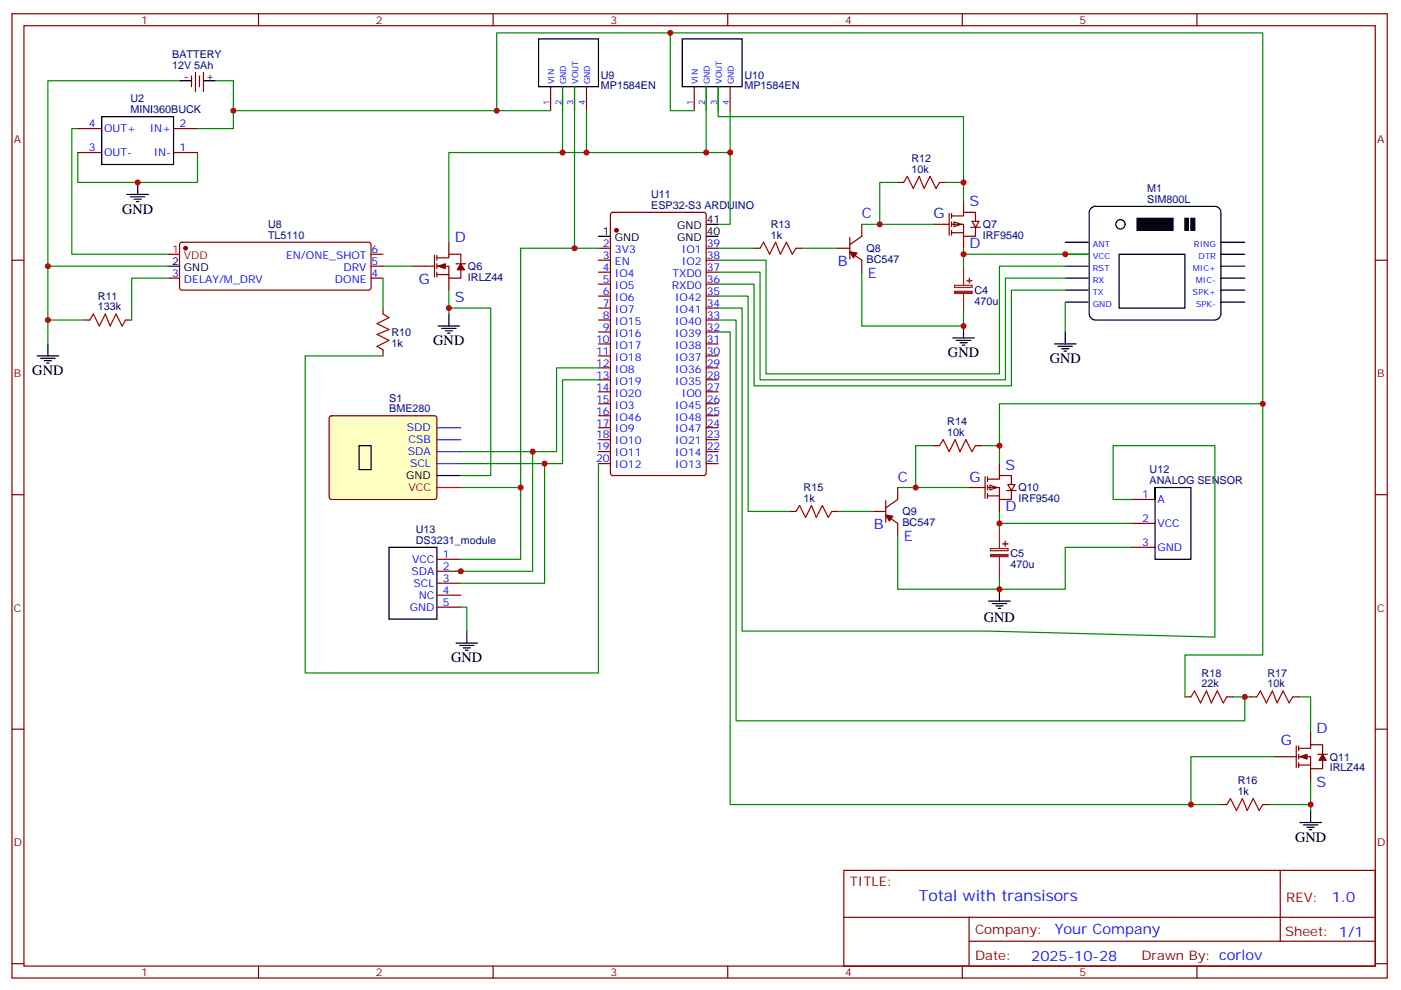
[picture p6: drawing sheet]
<svg xmlns="http://www.w3.org/2000/svg" width="413mm" height="292mm" viewBox="0 0 413 292" stroke-linecap="round" stroke-linejoin="round" font-family="sans-serif">
<g fill="none" stroke="#870000" stroke-width=".35">
<path d="M3.5 4.1h405.4v284.3h-405.4zM7.1 7.6h398.2v277.3h-398.2zM76.2 4.1v3.5M145.3 4.1v3.5M214.5 4.1v3.5M283.6 4.1v3.5M352.8 4.1v3.5M22.9 37.9h7.1M51.2 37.9h7M56.4 22.4v3.2M57.6 21.3v5.7M58.8 22.4v3.2"/>
<path d="M60 21.3v5.7M162.3 25.6v7M165.8 25.6v7M169.3 25.6v7M172.9 25.6v7M204.6 25.6v7M208.1 25.6v7M211.7 25.6v7M215.2 25.6v7M22.9 45h7.1M51.2 45h7M284 59.1v3.5"/>
<path d="M3.5 76.7h3.6M53.2 71.6l.4-.2 55.3 .1 .5 .6v12.7l-.3 .5-.4 .2h-55.1l-.5-.2-.2-.5v-12.7zM109.4 78.5h3.5M109.4 75h3.5M121.7 78.5h6.4M128.1 75.3v6.4M128.8 76h3.5v-1h3.5v2.8M128.8 78.5h3.5v3.5h3.5v-2.4M128.8 75.3v1.4M128.8 77.8v1.4M132.3 71.4v3.6M134.4 77.8h2.8"/>
<path d="M176.4 76.7h3.5M176.4 73.2h3.5M180.2 62.8l.4-.2h26.8l.7 .4v76.5l-.4 .7h-27.1l-.6-.4-.1-76.5zM208.1 76.7h3.6M208.1 73.2h3.6M275.2 66.1h4.6M279.8 63v6.3M280.5 63.7h3.5v-1.1h3.5v2.8M280.5 66.1h3.5v3.6h3.5v-2.5M280.5 68.6h3.5M280.5 63v1.4M280.5 65.4v1.5"/>
<path d="M280.5 67.9v1.4M281.2 65.4l2.1 .7-2.1 .8zM284 69.7v3.5M405.3 76.7h3.6M24.7 94.4h1.8M37 94.4h1.8M49.4 82h3.5M109.4 82h3.5M112.9 90.8v1.8M128.8 81h3.5M128.8 80.3v1.4M132.3 82v3.5"/>
<path d="M176.4 94.4h3.5M176.4 80.3h3.5M176.4 83.8h3.5M176.4 87.3h3.5M176.4 90.8h3.5M176.4 97.9h3.5M208.1 94.4h3.6M208.1 80.3h3.6M208.1 83.8h3.6M208.1 87.3h3.6M208.1 90.8h3.6M208.1 97.9h3.6"/>
<path d="M112.9 103.2v1.8M176.4 101.4h3.5M176.4 105h3.5M176.4 108.5h3.5M176.4 112h3.5M176.4 115.5h3.5M176.4 119.1h3.5M208.1 101.4h3.6M208.1 105h3.6M208.1 108.5h3.6M208.1 112h3.6M208.1 115.5h3.6"/>
<path d="M208.1 119.1h3.6M176.4 122.6h3.5M176.4 126.1h3.5M176.4 129.6h3.5M176.4 133.2h3.5M176.4 136.7h3.5M208.1 122.6h3.6M208.1 126.1h3.6M208.1 129.6h3.6M208.1 133.2h3.6M208.1 136.7h3.6M3.5 145.9h3.6"/>
<path d="M405.3 145.9h3.6M3.5 215h3.6M405.3 215h3.6M248.7 256.6h156.6v28.3h-156.6zM377.3 256.7v20.8M248.7 270.5h156.5M285.6 277.5h119.6M285.6 270.5v14.1M3.5 284.2h3.6M76.2 284.9v3.5M145.3 284.9v3.5M214.5 284.9v3.5"/>
<path d="M283.6 284.9v3.5M352.8 284.9v3.5M405.3 284.2h3.6"/>
</g>
<g fill="none" stroke="#008700" stroke-width=".35">
<path d="M22.9 37.9h-1.7v37.1h28.2M52.9 23.8h-38.8v77.6M63.5 23.8h5.3v14.1h-10.6M68.8 32.6h93.5M146.4 32.6v-22.9h51.2v22.9h7M165.8 25.6v19.4h-33.5v26.4M169.3 25.6v47.6h7.1M172.9 32.6v12.4M208.1 25.6v19.4h-42.3M215.2 32.6v12.4h-7.1M22.9 45v8.8h35.3v-8.8M215.2 45v21.1h-3.5"/>
<path d="M14.1 78.5h35.3M112.9 78.5h8.8M236.4 73.2h10.5M14.1 94.4h10.6M49.4 82h-10.6v12.4M112.9 82v8.8M132.3 85.5v7.1M254 80.3v15.8h30v-3.5M112.9 105h-22.9v93.4h86.4v-61.7"/>
</g>
<g fill="none" stroke="#000" stroke-width=".35">
<path d="M158.7 11.5h17.7v14.1h-17.7zM201.1 11.5h17.6v14.1h-17.6zM30 34.4h21.2v14.1h-21.2zM52.9 23.8h3.5M60 23.8h3.5M37.4 57.3h6.3M38.5 58h4.2M39.5 58.7h2.1M40.2 59.4h.7M40.6 53.8v3.5M49.4 78.5h3.5M176.4 69.7h3.5"/>
<path d="M208.1 66.1h3.6M208.1 69.7h3.6M314 78.5h6.7M314 71.4h6.7M314 75h6.7M321.6 61.4l1.2-.5h35.3a1.76 1.76 0 0 1 1.7 1.7v30a1.89 1.89 0 0 1-1.7 1.8h-35.3a1.89 1.89 0 0 1-1.8-1.8v-30zM329.8 75h19.4v15.8h-19.4zM359.8 78.5h7.1M359.8 71.4h7.1M359.8 75h7.1M129.1 96.1h6.4M130.2 96.8h4.2"/>
<path d="M131.2 97.5h2.1M131.9 98.2h.7M132.3 92.6v3.5M280.8 99.7h6.4M284 96.1v3.6M314 82h6.7M314 85.5h6.7M314 89.1h6.7M359.8 82h7.1M359.8 85.5h7.1M359.8 89.1h7.1M10.9 105h6.4"/>
<path d="M12 105.7h4.2M13.1 106.4h2.1M13.8 107.1h.7M14.1 101.4v3.6M281.9 100.4h4.2M282.9 101.1h2.1M283.6 101.8h.7"/>
<circle cx="330.2" cy="66.1" r="1.38"/>
</g>
<g fill="#870000" stroke="#870000" stroke-width=".35">
<path d="M129.1 78.5l2.1-.7v1.4z"/>
<path d="M135.8 77.8l1.1 1.8h-2.1z"/>
<circle cx="54.7" cy="73.2" r=".53"/>
<circle cx="181.7" cy="67.9" r=".53"/>
</g>
<path d="M49.4 75h3.5" fill="none" stroke="#f00" stroke-width=".35"/>
<path d="M26.5 94.4l1-1.8 1.8 3.5 1.7-3.5 1.5 3.5 1.7-3.5 1.8 3.5 1-1.7M112.9 92.6l1.8 1.1-3.6 1.7 3.6 1.8-3.6 1.4 3.6 1.8-3.6 1.7 1.8 1.1" fill="none" stroke="#a10000" stroke-width=".35"/>
<path d="M335.1 64.4h10.6v3.5h-10.6zM349.2 64.4h1v3.5h-1zM351 64.4h1.1v3.5h-1.1z" fill="#000" stroke="#000" stroke-width=".35"/>
<path d="M286.5 65.3h2.1l-1.1 1.7z" fill="#fff" stroke="#870000" stroke-width=".35"/>
<g fill="none" stroke="#870000" stroke-width=".35">
<path d="M264.6 53.8h1.7M276.9 53.8h1.8M222.2 73.2h1.8M234.6 73.2h1.8M246.9 73.2h3.6M250.5 74.3l3.5 2.4v3.6M250.5 70v6.4M254 66.1v3.6l-3.5 2.4M286.1 67h2.8M275.2 131.4h1.7M287.5 131.4h1.8M294.6 136.7v3.5"/>
<path d="M257.5 150.8h3.6M261.1 151.9l3.5 2.4v3.6M261.1 147.6v6.4M264.6 143.8v3.5l-3.5 2.5M285.8 143.8h4.5M290.3 140.6v6.3M291 141.3h3.6v-1.1h3.5v2.9M291 143.8h3.6v3.5h3.5v-2.5M291 146.2h3.6M291 140.6v1.4M291 143.1v1.4M291 145.5v1.4"/>
<path d="M291.7 143.1l2.2 .7-2.2 .7zM294.6 147.3v3.5"/>
</g>
<g fill="#870000" stroke="#870000" stroke-width=".35">
<path d="M250.5 74.3l2.1 .3-1.1 1.4z"/>
<path d="M261.1 151.9l2.1 .3-1.1 1.4z"/>
</g>
<path d="M284 78.5v5.6M281.3 84.1h5.2v.7h-5.2zM284 86.6v6" fill="none" stroke="#8c2424" stroke-width=".35"/>
<g fill="#8c2424" stroke="#8c2424" stroke-width=".35">
<path d="M281.3 85.9h5.2v.6h-5.2z"/>
<path d="M285 82.7l1.5 .1z"/>
<path d="M285.7 82l.1 1.4z"/>
</g>
<path d="M266.3 53.8l1.1-1.8 1.8 3.6 1.7-3.6 1.4 3.6 1.8-3.6 1.8 3.6 1-1.8M224 73.2l1.1-1.8 1.7 3.6 1.8-3.6 1.4 3.6 1.8-3.6 1.7 3.6 1.1-1.8M276.9 131.4l1.1-1.8 1.8 3.6 1.7-3.6 1.4 3.6 1.8-3.6 1.8 3.6 1-1.8" fill="none" stroke="#a10000" stroke-width=".35"/>
<g fill="none" stroke="#008700" stroke-width=".35">
<path d="M211.7 25.6v8.8h72.3v24.7M264.6 53.8h-5.3v12.3M278.7 53.8h5.3M211.7 76.7h14.1v33.5h68.8v-31.7h19.4M211.7 73.2h10.5M254 66.1h21.2M284 73.2v5.3M284 75h37M211.7 80.3h12.3v31.7h72.3v-30h17.7M211.7 83.8h10.5v30h75.9v-28.3h15.9M314 89.1v8.8M275.2 131.4h-5.3v12.4"/>
<path d="M289.3 131.4h5.3M246.9 150.8h10.6M264.6 157.9v15.8h30M264.6 143.8h21.2M294.6 150.8v5.3M333.4 161.4h-19.4v12.3h-19.4v-3.5"/>
</g>
<path d="M314 97.9v3.5M310.8 101.4h6.3M311.9 102.1h4.2M312.9 102.8h2.1M313.6 103.5h.7M291.4 177.3h6.3M292.5 178h4.2M293.5 178.7h2.1M294.2 179.4h.7M294.6 173.7v3.6" fill="none" stroke="#000" stroke-width=".35"/>
<path d="M297 142.9h2.2l-1.1 1.7z" fill="#fff" stroke="#870000" stroke-width=".35"/>
<g fill="none" stroke="#870000" stroke-width=".35">
<path d="M232.8 150.8h1.8M245.2 150.8h1.7M296.7 144.6h2.8M333.4 147.3h7M333.4 154.3h7M333.4 161.4h7M349.2 205.5h1.8M361.6 205.5h1.8M368.7 205.5h1.7M381 205.5h1.8M382.1 220v6.3M382.8 220v1.4"/>
<path d="M386.3 216.1v3.5M359.8 237.2h1.8M372.2 237.2h1.7M375.7 223.1h6.4M382.8 220.7h3.5v-1.1h3.5v2.8M382.8 223.1h3.5v3.6h3.5v-2.5M382.8 225.6h3.5M382.8 222.4v1.4M382.8 224.9v1.4M386.3 226.7v3.5M388.4 222.4h2.8"/>
</g>
<path d="M234.6 150.8l1.1-1.8 1.7 3.6 1.8-3.6 1.4 3.6 1.8-3.6 1.7 3.6 1.1-1.8M351 205.5l1.1-1.8 1.7 3.6 1.8-3.6 1.4 3.6 1.8-3.6 1.7 3.6 1.1-1.8M370.4 205.5l1.1-1.8 1.7 3.6 1.8-3.6 1.4 3.6 1.8-3.6 1.7 3.6 1.1-1.8M361.6 237.2l1.1-1.7 1.7 3.5 1.8-3.5 1.4 3.5 1.8-3.5 1.7 3.5 1.1-1.8" fill="none" stroke="#a10000" stroke-width=".35"/>
<path d="M294.6 156.1v5.6M291.9 161.7h5.2v.7h-5.2zM294.6 164.2v6" fill="none" stroke="#8c2424" stroke-width=".35"/>
<g fill="#8c2424" stroke="#8c2424" stroke-width=".35">
<path d="M291.9 163.5h5.2v.6h-5.2z"/>
<path d="M295.6 160.3l1.4 .1z"/>
<path d="M296.3 159.6v1.4z"/>
</g>
<path d="M197.6 9.7h174.6v109.4h-77.6v17.6M211.7 87.3h8.8v63.5h12.3M211.7 90.8h7v95.3h72.3l67.1 1.8v-56.5h-30v15.9h5.3M211.7 97.9h3.5v139.3h144.6M211.7 94.4h5.3v118.1h149.9v-7M372.2 119.1v74h-23v12.4M294.6 154.3h38.8M363.4 205.5h5.3M382.8 205.5h3.5v10.6M373.9 237.2h12.4M375.7 223.1h-24.7v14.1M386.3 230.2v8.8" fill="none" stroke="#008700" stroke-width=".35"/>
<path d="M340.4 143.8v21.1h10.6v-21.1h-10.6v3.5M386.3 239v3.5M383.1 242.5h6.4M384.2 243.2h4.2M385.2 243.9h2.1M385.9 244.7h.7" fill="none" stroke="#000" stroke-width=".35"/>
<g fill="#870000" stroke="#870000" stroke-width=".35">
<path d="M383.1 223.1l2.1-.7v1.4z"/>
<path d="M389.8 222.4l1.1 1.8h-2.1z"/>
</g>
<path d="M97.2 122.8l.5-.2h30.4l.5 .2 .2 .5v23.3l-.3 .5-.4 .2h-30.4l-.5-.2-.2-.5v-23.3z" fill="#ffffc2" stroke="#870000" stroke-width=".35"/>
<path d="M128.8 143.8h7" fill="none" stroke="#f00" stroke-width=".35"/>
<path d="M105.8 131.4h3.6v7.1h-3.6zM128.8 140.2h7M114.7 161.4h14.1v21.2h-14.1zM134.4 189.6h6.4M135.5 190.3h4.2M136.5 191h2.1M137.2 191.7h.7M137.6 186.1v3.5" fill="none" stroke="#000" stroke-width=".35"/>
<path d="M128.8 136.7h7M128.8 133.2h7M128.8 129.6h7M128.8 126.1h7" fill="none" stroke="#00f" stroke-width=".35"/>
<path d="M128.8 164.9h7M128.8 168.5h7M128.8 172h7M128.8 175.5h7M128.8 179h7" fill="none" stroke="#870000" stroke-width=".35"/>
<path d="M169.3 73.2h-15.8v70.6h-17.7M132.3 90.8h12.3v49.4h-8.8M176.4 112h-10.6v24.7h-30M176.4 108.5h-12.4v24.7h-28.2M157 133.2v35.3h-22.9M160.5 136.7v35.3h-24.7M153.5 143.8v21.1h-17.7M135.8 179h1.8v7.1" fill="none" stroke="#008700" stroke-width=".35"/>
<g fill="#c00">
<circle cx="40.6" cy="53.8" r=".88"/>
<circle cx="14.1" cy="78.5" r=".88"/>
<circle cx="14.1" cy="94.4" r=".88"/>
<circle cx="68.8" cy="32.6" r=".88"/>
<circle cx="146.4" cy="32.6" r=".88"/>
<circle cx="165.8" cy="45" r=".88"/>
<circle cx="172.9" cy="45" r=".88"/>
<circle cx="208.1" cy="45" r=".88"/>
<circle cx="215.2" cy="45" r=".88"/>
<circle cx="284" cy="53.8" r=".88"/>
<circle cx="259.3" cy="66.1" r=".88"/>
<circle cx="284" cy="75" r=".88"/>
<circle cx="314" cy="75" r=".88"/>
<circle cx="269.9" cy="143.8" r=".88"/>
<circle cx="197.6" cy="9.7" r=".88"/>
<circle cx="294.6" cy="131.4" r=".88"/>
<circle cx="294.6" cy="154.3" r=".88"/>
<circle cx="294.6" cy="173.7" r=".88"/>
<circle cx="284" cy="96.1" r=".88"/>
<circle cx="386.3" cy="237.2" r=".88"/>
<circle cx="372.2" cy="119.1" r=".88"/>
<circle cx="366.9" cy="205.5" r=".88"/>
<circle cx="351" cy="237.2" r=".88"/>
<circle cx="157" cy="133.2" r=".88"/>
<circle cx="135.8" cy="168.5" r=".88"/>
<circle cx="160.5" cy="136.7" r=".88"/>
<circle cx="169.3" cy="73.2" r=".88"/>
<circle cx="132.3" cy="90.8" r=".88"/>
<circle cx="153.5" cy="143.8" r=".88"/>
</g>
<text font-size="4.6" fill="#00f" x="270.8" y="265.7">Total with transisors</text>
<g font-size="4.2">
<text x="36" y="63">GND</text>
<text x="127.7" y="101.8">GND</text>
<text x="279.4" y="105.3">GND</text>
<text x="309.4" y="107.1">GND</text>
<text x="9.5" y="110.6">GND</text>
<text x="289.9" y="183.4">GND</text>
<text x="133" y="195.3">GND</text>
<text x="381.7" y="248.2">GND</text>
</g>
<g font-size="4.2" fill="#00f">
<text x="254" y="64.4">C</text>
<text x="275.2" y="64.4">G</text>
<text x="285.8" y="60.9">S</text>
<text x="134.1" y="71.4">D</text>
<text x="285.8" y="73.2">D</text>
<text x="123.5" y="83.8">G</text>
<text x="246.9" y="78.5">B</text>
<text x="255.8" y="82">E</text>
<text x="134.1" y="89.1">S</text>
<text x="264.6" y="142">C</text>
<text x="285.8" y="142">G</text>
<text x="296.3" y="138.5">S</text>
<text x="296.3" y="150.8">D</text>
<text x="257.5" y="156.1">B</text>
<text x="266.3" y="159.6">E</text>
<text x="377.5" y="219.6">G</text>
<text x="388.1" y="216.1">D</text>
<text x="388.1" y="232">S</text>
<text x="392.5" y="265.9">1.0</text>
<text x="310.9" y="275.5">Your Company</text>
<text x="304" y="283.3">2025-10-28</text>
</g>
<g font-size="3.9" fill="#800">
<text x="250.5" y="261.2">TITLE:</text>
<text x="379.1" y="265.9">REV:</text>
<text x="287.4" y="275.4">Company:</text>
<text x="378.7" y="276">Sheet: 1/1</text>
<text x="287.4" y="283.1">Date:</text>
<text x="336.4" y="283.2">Drawn By: corlov</text>
</g>
<g font-size="3.2" fill="#800">
<text x="41.6" y="7.1">1</text>
<text x="110.8" y="7.1">2</text>
<text x="179.9" y="7.1">3</text>
<text x="249.1" y="7.1">4</text>
<text x="318.2" y="7.1">5</text>
<text x="4.1" y="42.2">A</text>
<text x="405.9" y="42.2">A</text>
<text x="4.1" y="111.3">B</text>
<text x="405.9" y="111.3">B</text>
<text x="4.1" y="180.4">C</text>
<text x="405.9" y="180.4">C</text>
<text x="4.1" y="249.6">D</text>
<text x="405.9" y="249.6">D</text>
<text x="41.6" y="287.9">1</text>
<text x="110.8" y="287.9">2</text>
<text x="179.9" y="287.9">3</text>
<text x="249.1" y="287.9">4</text>
<text x="318.2" y="287.9">5</text>
</g>
<g font-size="3.2" fill="#000080">
<text x="50.7" y="17.1">BATTERY</text>
<text x="50.7" y="20.3">12V 5Ah</text>
<text x="177.1" y="23.2">U9</text>
<text x="219.4" y="23.2">U10</text>
<text x="177.1" y="26.4">MP1584EN</text>
<text x="219.4" y="26.4">MP1584EN</text>
<text x="38.5" y="33.3">MINI360BUCK</text>
<text x="38.5" y="30.2">U2</text>
<text x="268.6" y="47.8">R12</text>
<text x="268.6" y="51">10k</text>
<text x="191.9" y="58.3">U11</text>
<text x="338.1" y="59.8">SIM800L</text>
<text x="338.1" y="56.6">M1</text>
<text x="191.9" y="61.6">ESP32-S3 ARDUINO</text>
<text x="79" y="70.4">TL5110</text>
<text x="79" y="67.3">U8</text>
<text x="227.2" y="70.4">1k</text>
<text x="227.2" y="67.2">R13</text>
<text x="289.6" y="70.4">IRF9540</text>
<text x="289.6" y="67.2">Q7</text>
<text x="255.4" y="77.5">BC547</text>
<text x="255.4" y="74.3">Q8</text>
<text x="137.9" y="82.8">IRLZ44</text>
<text x="137.9" y="79.6">Q6</text>
<text x="28.9" y="88.4">R11</text>
<text x="287.2" y="89.9">470u</text>
<text x="287.2" y="86.7">C4</text>
<text x="28.9" y="91.5">133k</text>
<text x="115.4" y="99">R10</text>
<text x="115.4" y="102.2">1k</text>
<text x="114.7" y="118.6">S1</text>
<text x="114.7" y="121.5">BME280</text>
<text x="279.2" y="125.4">R14</text>
<text x="279.2" y="128.6">10k</text>
<text x="338.8" y="142.7">ANALOG SENSOR</text>
<text x="338.8" y="139.5">U12</text>
<text x="236.9" y="148">1k</text>
<text x="236.9" y="144.8">R15</text>
<text x="300.2" y="148">IRF9540</text>
<text x="300.2" y="144.8">Q10</text>
<text x="266" y="155">BC547</text>
<text x="266" y="151.9">Q9</text>
<text x="122.6" y="160.3">DS3231_module</text>
<text x="122.6" y="157.2">U13</text>
<text x="297.8" y="167.4">470u</text>
<text x="297.8" y="164.2">C5</text>
<text x="354.2" y="202.7">22k</text>
<text x="354.2" y="199.6">R18</text>
<text x="373.6" y="202.7">10k</text>
<text x="373.6" y="199.6">R17</text>
<text x="391.9" y="227.5">IRLZ44</text>
<text x="391.9" y="224.3">Q11</text>
<text x="364.8" y="231.2">R16</text>
<text x="364.8" y="234.4">1k</text>
</g>
<g font-size="3.2">
<text x="54.3" y="23.5">-</text>
<text x="60.7" y="23.5">+</text>
<text x="208.3" y="65.8">41</text>
<text x="177.7" y="69.3">1</text>
<text x="181.2" y="71.1">GND</text>
<text x="199.6" y="67.6">GND</text>
<text x="199.6" y="71.1">GND</text>
<text x="208.3" y="69.3">40</text>
<text x="50.7" y="78.1">2</text>
<text x="54.2" y="79.9">GND</text>
<text x="119.7" y="141.3">GND</text>
</g>
<g font-size="3.2" fill="#00f">
<text x="26.2" y="37.6">4</text>
<text x="30.7" y="39">OUT+</text>
<text x="44.1" y="39">IN+</text>
<text x="52.9" y="37.6">2</text>
<text x="26.2" y="44.6">3</text>
<text x="30.7" y="46">OUT-</text>
<text x="45.3" y="46">IN-</text>
<text x="52.9" y="44.6">1</text>
<text x="84.3" y="76.4">EN/ONE_SHOT</text>
<text x="109.5" y="74.6">6</text>
<text x="177.7" y="76.4">3</text>
<text x="177.7" y="72.8">2</text>
<text x="181.2" y="74.6">3V3</text>
<text x="201" y="74.6">IO1</text>
<text x="208.3" y="72.8">39</text>
<text x="208.3" y="76.4">38</text>
<text x="50.7" y="81.7">3</text>
<text x="54.2" y="83.4">DELAY/M_DRV</text>
<text x="98.7" y="83.4">DONE</text>
<text x="101.2" y="79.9">DRV</text>
<text x="109.5" y="81.7">4</text>
<text x="109.5" y="78.1">5</text>
<text x="177.7" y="83.4">5</text>
<text x="177.7" y="79.9">4</text>
<text x="181.2" y="81.7">IO4</text>
<text x="181.2" y="78.1">EN</text>
<text x="198.2" y="81.7">TXD0</text>
<text x="201" y="78.1">IO2</text>
<text x="208.3" y="79.9">37</text>
<text x="208.3" y="83.4">36</text>
<text x="177.7" y="87">6</text>
<text x="181.2" y="88.7">IO6</text>
<text x="181.2" y="85.2">IO5</text>
<text x="198" y="85.2">RXD0</text>
<text x="199" y="88.7">IO42</text>
<text x="208.3" y="87">35</text>
<text x="177.7" y="94">8</text>
<text x="177.7" y="90.5">7</text>
<text x="181.2" y="95.8">IO15</text>
<text x="181.2" y="92.3">IO7</text>
<text x="199" y="92.3">IO41</text>
<text x="199" y="95.8">IO40</text>
<text x="208.3" y="90.5">34</text>
<text x="208.3" y="94">33</text>
<text x="175.7" y="101.1">10</text>
<text x="177.7" y="97.5">9</text>
<text x="181.2" y="99.3">IO16</text>
<text x="199" y="99.3">IO39</text>
<text x="208.3" y="97.5">32</text>
<text x="208.3" y="101.1">31</text>
<text x="175.7" y="104.6">11</text>
<text x="181.2" y="106.4">IO18</text>
<text x="181.2" y="102.8">IO17</text>
<text x="199" y="102.8">IO38</text>
<text x="199" y="106.4">IO37</text>
<text x="208.3" y="104.6">30</text>
<text x="175.7" y="111.7">13</text>
<text x="175.7" y="108.1">12</text>
<text x="181.2" y="113.4">IO19</text>
<text x="181.2" y="109.9">IO8</text>
<text x="199" y="109.9">IO36</text>
<text x="199" y="113.4">IO35</text>
<text x="208.3" y="108.1">29</text>
<text x="208.3" y="111.7">28</text>
<text x="175.7" y="118.7">15</text>
<text x="175.7" y="115.2">14</text>
<text x="181.2" y="116.9">IO20</text>
<text x="201" y="116.9">IO0</text>
<text x="208.3" y="115.2">27</text>
<text x="208.3" y="118.7">26</text>
<text x="175.7" y="125.8">17</text>
<text x="175.7" y="122.2">16</text>
<text x="181.2" y="124">IO46</text>
<text x="181.2" y="120.5">IO3</text>
<text x="199" y="120.5">IO45</text>
<text x="199" y="124">IO48</text>
<text x="208.3" y="122.2">25</text>
<text x="208.3" y="125.8">24</text>
<text x="119.9" y="127.2">SDD</text>
<text x="120.4" y="130.7">CSB</text>
<text x="175.7" y="129.3">18</text>
<text x="181.2" y="131.1">IO10</text>
<text x="181.2" y="127.5">IO9</text>
<text x="199" y="127.5">IO47</text>
<text x="199" y="131.1">IO21</text>
<text x="208.3" y="129.3">23</text>
<text x="120.2" y="134.2">SDA</text>
<text x="120.9" y="137.8">SCL</text>
<text x="175.7" y="136.3">20</text>
<text x="175.7" y="132.8">19</text>
<text x="181.2" y="134.6">IO11</text>
<text x="199" y="134.6">IO14</text>
<text x="208.3" y="132.8">22</text>
<text x="208.3" y="136.3">21</text>
<text x="181.2" y="138.1">IO12</text>
<text x="199" y="138.1">IO13</text>
<text x="336.6" y="146.9">1</text>
<text x="341.1" y="148.3">A</text>
<text x="336.6" y="154">2</text>
<text x="341.1" y="155.4">VCC</text>
<text x="336.6" y="161">3</text>
<text x="121.5" y="166">VCC</text>
<text x="130.5" y="164.6">1</text>
<text x="341.1" y="162.5">GND</text>
<text x="121.3" y="169.5">SDA</text>
<text x="121.9" y="173">SCL</text>
<text x="130.5" y="168.1">2</text>
<text x="130.5" y="171.6">3</text>
<text x="123.5" y="176.6">NC</text>
<text x="130.5" y="175.2">4</text>
<text x="130.5" y="178.7">5</text>
<text x="120.8" y="180.1">GND</text>
</g>
<g font-size="3.2" fill="#f00">
<text x="50.7" y="74.6">1</text>
<text x="54.2" y="76.4">VDD</text>
<text x="120.4" y="144.8">VCC</text>
</g>
<g font-size="2.5" fill="#00f">
<text x="163.3" y="24.9" transform="rotate(-90 163.3 24.9)">VIN</text>
<text x="166.9" y="24.9" transform="rotate(-90 166.9 24.9)">GND</text>
<text x="170.4" y="24.8" transform="rotate(-90 170.4 24.8)">VOUT</text>
<text x="173.9" y="24.9" transform="rotate(-90 173.9 24.9)">GND</text>
<text x="205.7" y="24.9" transform="rotate(-90 205.7 24.9)">VIN</text>
<text x="209.2" y="24.9" transform="rotate(-90 209.2 24.9)">GND</text>
<text x="212.7" y="24.8" transform="rotate(-90 212.7 24.8)">VOUT</text>
<text x="216.3" y="24.9" transform="rotate(-90 216.3 24.9)">GND</text>
<text x="161.9" y="30.9" transform="rotate(-90 161.9 30.9)">1</text>
<text x="165.5" y="30.9" transform="rotate(-90 165.5 30.9)">2</text>
<text x="169" y="30.9" transform="rotate(-90 169 30.9)">3</text>
<text x="172.5" y="30.9" transform="rotate(-90 172.5 30.9)">4</text>
<text x="204.3" y="30.9" transform="rotate(-90 204.3 30.9)">1</text>
<text x="207.8" y="30.9" transform="rotate(-90 207.8 30.9)">2</text>
<text x="211.3" y="30.9" transform="rotate(-90 211.3 30.9)">3</text>
<text x="214.8" y="30.9" transform="rotate(-90 214.8 30.9)">4</text>
<text x="322.1" y="72.8">ANT</text>
<text x="322.1" y="76.3">VCC</text>
<text x="351.9" y="72.8">RING</text>
<text x="353.3" y="76.3">DTR</text>
<text x="322.1" y="79.8">RST</text>
<text x="322.1" y="83.3">RX</text>
<text x="351.6" y="79.8">MIC+</text>
<text x="352.5" y="83.3">MIC-</text>
<text x="322.1" y="86.9">TX</text>
<text x="351.5" y="86.9">SPK+</text>
<text x="322.1" y="90.4">GND</text>
<text x="352.4" y="90.4">SPK-</text>
</g>
</svg>
